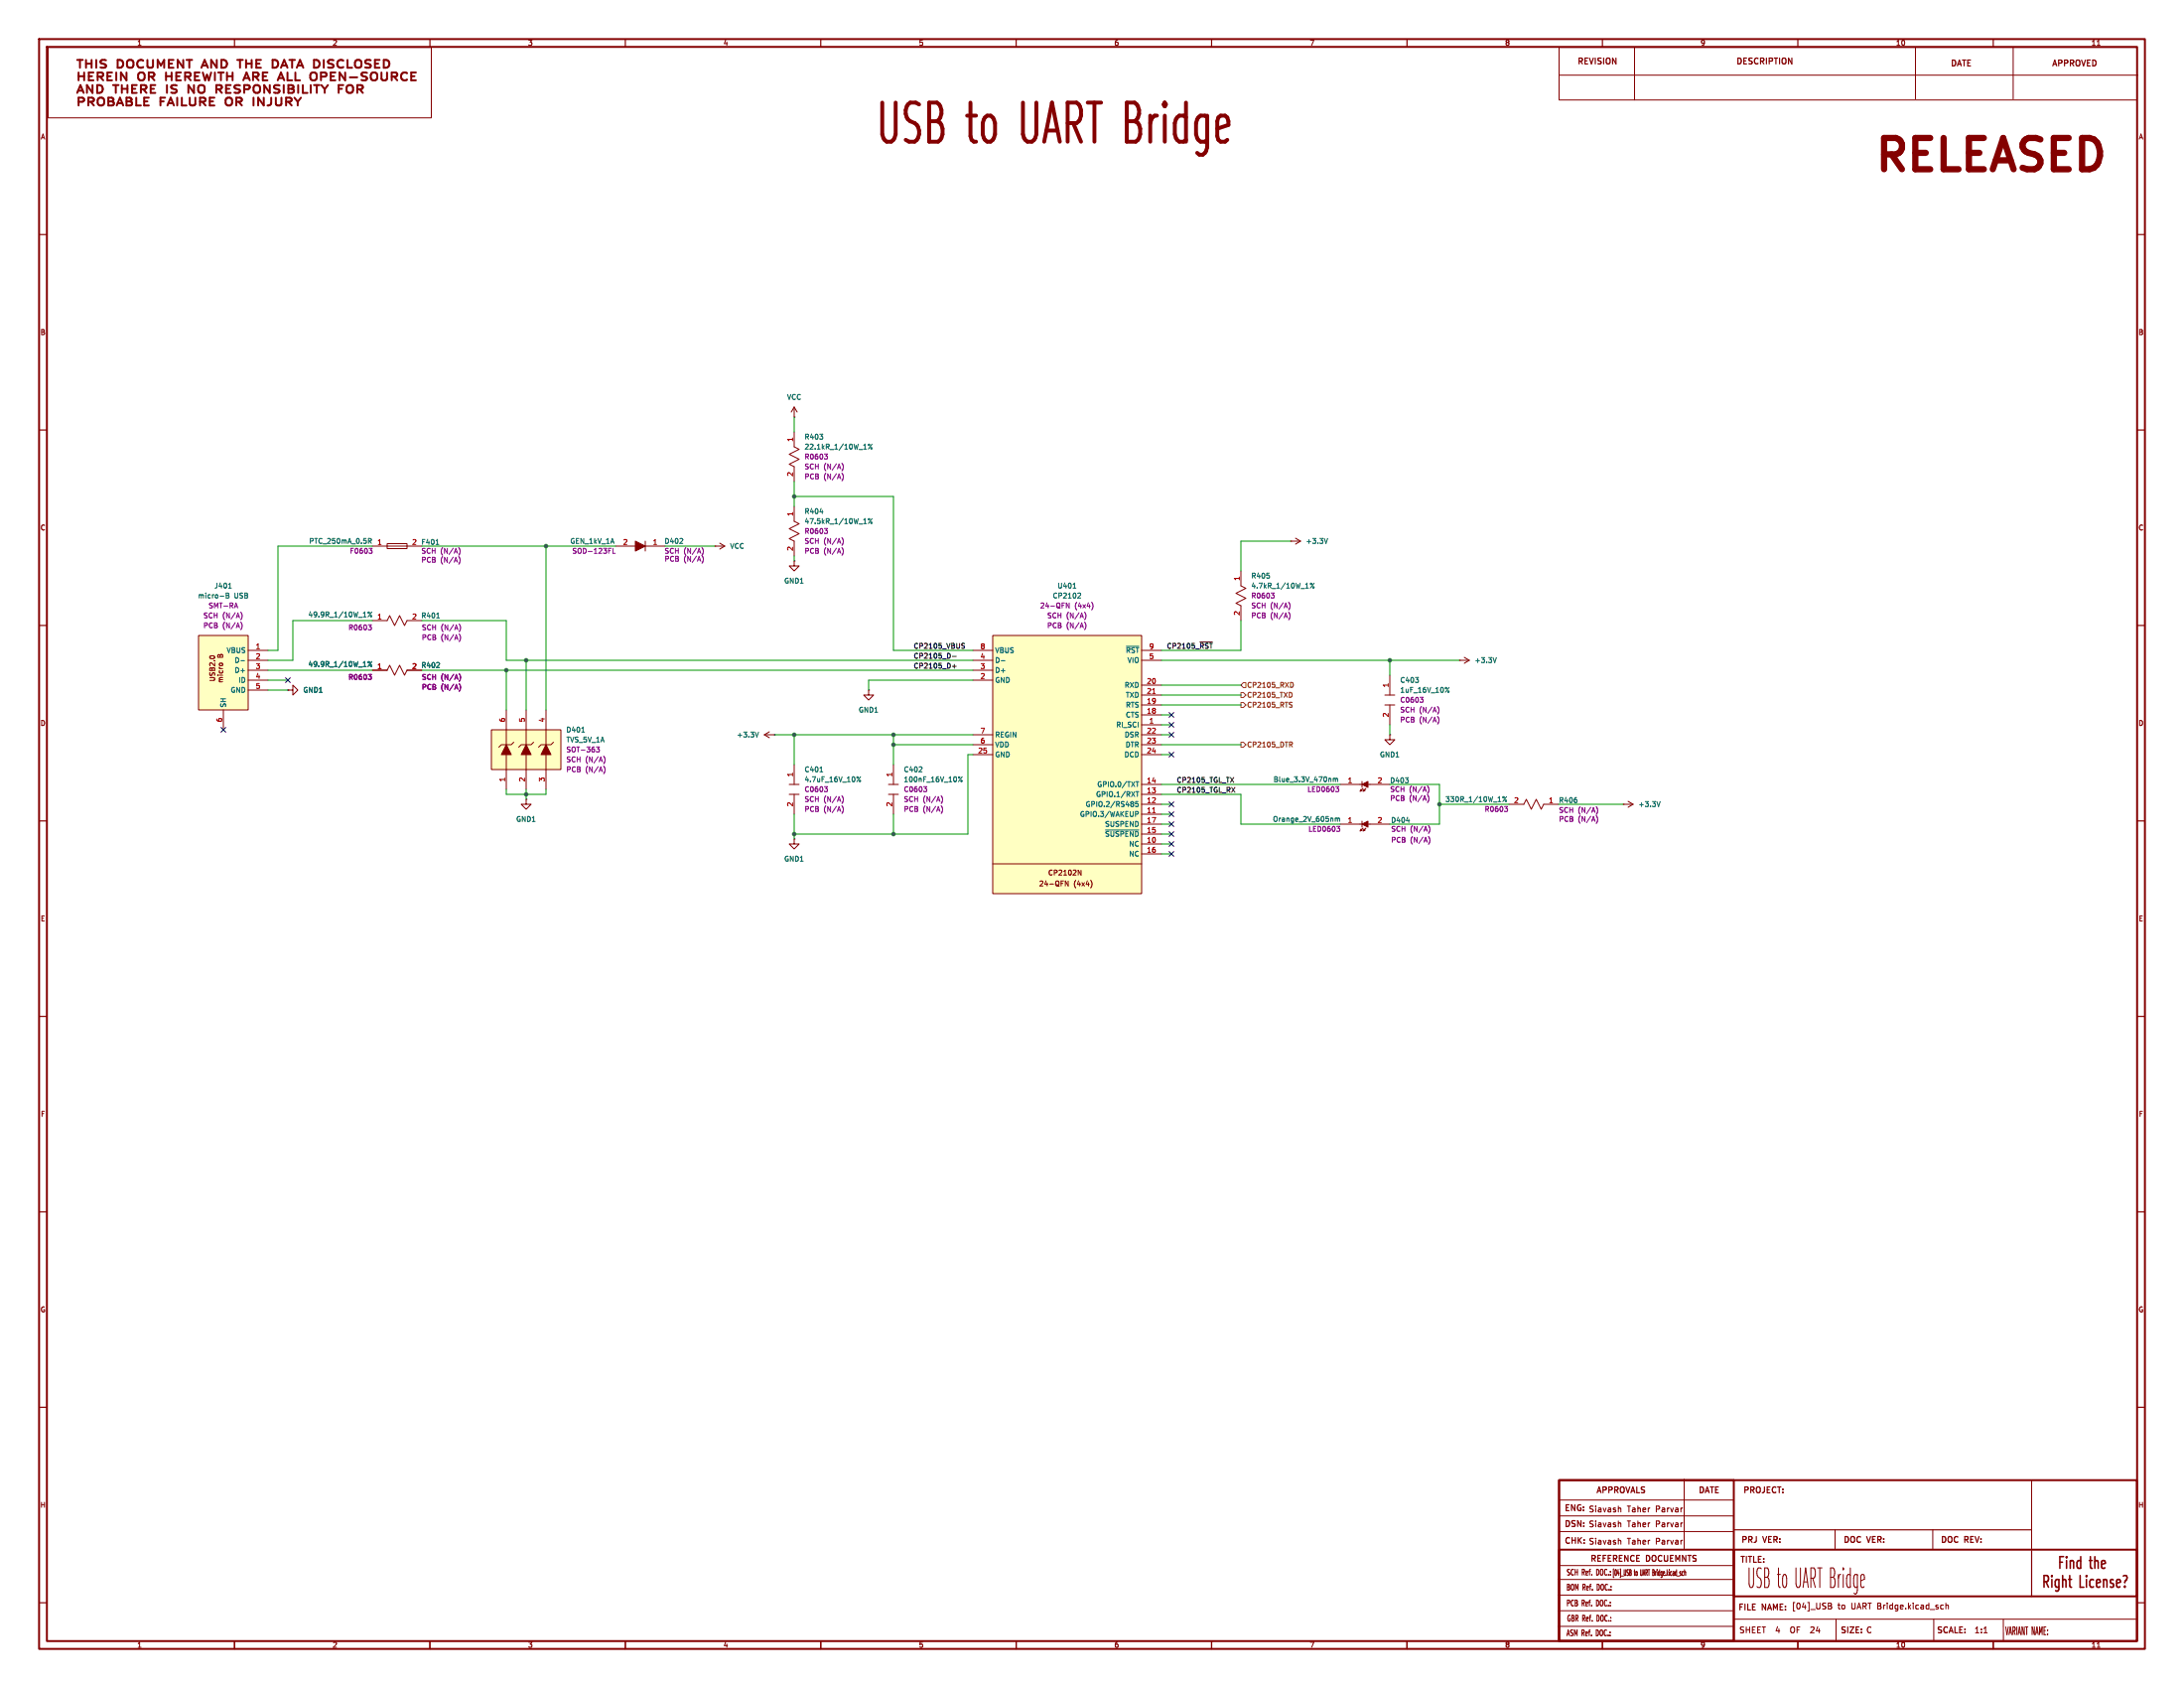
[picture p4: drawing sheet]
<svg xmlns="http://www.w3.org/2000/svg" width="559mm" height="432mm" viewBox="0 0 559 432" stroke-linecap="round" stroke-linejoin="round" font-family="sans-serif">
<g fill="none" stroke="#840000" stroke-width=".5">
<path d="M10 10h538.8v411.8h-538.8zM12 12h534.8v407.8h-534.8zM19.7 15.3h1.5M20.1 18.5v2M20.1 19.5h1.4M20.5 15.3v2M21.5 18.5v2M22 15.3v2M22 16.3h1.4M22.7 19.5h.9M23.4 15.3v2M23.9 18.5h-1.2v2"/>
<path d="M24.6 15.3v2M25 19.6l1.2-.1 .2-.6-.5-.4h-.9v2M25.6 19.6l.8 .9M27.1 15.4a1.04 1.04 0 0 0-1.4 .3l.2 .5 1.1 .4v.5a1.18 1.18 0 0 1-1.3 .1M27.5 19.5h.8M28.7 18.5h-1.2v2h1.2M29.7 18.5v2M30.1 15.3a1.07 1.07 0 0 1 1.4 1 1.07 1.07 0 0 1-1.4 1zM32.4 18.5v2l-1.5-2v2M32.6 15.6a.88 .88 0 0 1 .9-.3 .88 .88 0 0 1 .6 .7v.7a.85 .85 0 0 1-.8 .7 .85 .85 0 0 1-.8-.7zM36.6 15.5a.99 .99 0 0 0-1.5 .8 .99 .99 0 0 0 1.5 .8M37.7 15.3v1.6l.5 .4 .7-.1 .2-.3v-1.6"/>
<path d="M38.1 19.6l1.2-.1 .2-.6-.5-.4h-.9v2M38.7 19.6l.8 .9M40.3 17.3v-2l.9 1.5 .8-1.5v2M42.5 19.5h1.4M42.5 18.5v2M43.2 16.3h.8M43.9 18.5v2M44.4 15.3h-1.2v2h1.2M45.1 19.5h.8M46.3 18.5h-1.2v2M46.9 15.3v2l-1.4-2v2M47.4 19.6l1.2-.1 .2-.6-.5-.4h-.9v2"/>
<path d="M47.7 15.3h1.4M48 19.6l.8 .9M48.4 15.3v2M49.9 19.5h.8M51.1 18.5h-1.2v2M51.5 17.3l.9-2 .8 2M51.8 16.8h1.2M51.9 18.5l.6 2 .5-1.4 .4 1.4 .6-2M55 18.5v2M55.5 15.3v2l-1.5-2v2M55.8 18.5h1.4M56.5 18.5v2"/>
<path d="M56.6 15.3a1.07 1.07 0 0 1 1.5 1 1.07 1.07 0 0 1-1.5 1zM58.1 18.5v2M58.1 19.5h1.4M59.5 18.5v2M60.7 15.3h1.4M61.4 15.3v2M62.5 20h1.2M63 16.3h1.4M63 15.3v2M64.4 15.3v2M64.7 19.6l1.2-.1 .3-.6-.5-.4h-1v2M65.3 19.6l.9 .9"/>
<path d="M65.6 16.3h.8M66.8 15.3h-1.2v2h1.2M67.2 19.5h.9M68.4 18.5h-1.2v2M69.7 15.3a1.07 1.07 0 0 1 1.5 1 1.07 1.07 0 0 1-1.5 1zM71.3 20h1.2M71.9 17.3l.8-2 .9 2M72.1 16.8h1.2M73.6 18.5v2M74 15.3h1.5M74.7 15.3v2M75.6 18.5v2"/>
<path d="M75.9 17.3l.9-2 .8 2M76.2 16.8h1.2M80.3 15.3a1.07 1.07 0 0 1 1.5 1 1.07 1.07 0 0 1-1.5 1zM82.1 19.6l1.2-.1 .3-.6-.5-.4h-1v2M82.8 15.3v2M84.6 19.5h.9M85.3 15.4a1.04 1.04 0 0 0-1.4 .3l.2 .5 1.1 .4v.5a1.18 1.18 0 0 1-1.3 .1M85.8 18.5h-1.2v2M87.8 15.5a.99 .99 0 0 0-1.5 .8 .99 .99 0 0 0 1.5 .8M88.3 18.5v2l-1.4-2v2M88.9 15.3v2h1.2M89.5 19.8h1.9"/>
<path d="M90.9 15.6a.88 .88 0 0 1 .9-.3 .88 .88 0 0 1 .7 .7v.7a.85 .85 0 0 1-.9 .7 .85 .85 0 0 1-.8-.7zM93.9 18.6a1.04 1.04 0 0 0-1.4 .3l.2 .5 1.1 .4 .1 .4M94.9 15.4a1.04 1.04 0 0 0-1.5 .3l.3 .5 1 .4v.5a1.18 1.18 0 0 1-1.3 .1M95.9 16.3h.9M97.1 15.3h-1.2v2h1.2M97.6 18.5v1.7M98.2 15.3a1.07 1.07 0 0 1 1.4 1 1.07 1.07 0 0 1-1.4 1zM99 18.5v1.7M100.2 19.6l1.2-.1 .2-.6-.4-.4h-1v2M100.8 19.6l.8 .9M104.1 18.7a.99 .99 0 0 0-1.2 .1 .99 .99 0 0 0-.2 1.3M105.2 19.5h.9"/>
<path d="M106.4 18.5h-1.2v2h1.2M20.1 26l1.2-.1 .2-.5-.4-.4h-1v2M22.6 26l1.2-.1 .2-.5-.4-.4h-1v2M23.2 26l.8 1M25.1 25.3a.88 .88 0 0 1 .9-.3 .88 .88 0 0 1 .6 .7v.6a.85 .85 0 0 1-.8 .7 .85 .85 0 0 1-.8-.7zM27.7 25h.9l.4 .4-.1 .4-.3 .1 .5 .4-.2 .6-1.2 .1zM27.7 25.9h.9M28.9 21.8h1.4M29.9 27l.8-2 .8 2M30.1 26.4h1.2M32.4 25h.8l.5 .4-.1 .4-.4 .1 .6 .4-.2 .6-1.2 .1zM32.4 25.9h.8"/>
<path d="M34.9 25v2h1.2M35.5 20.3a1.19 1.19 0 0 1 .4-1.8 .82 .82 0 0 1 1.1 .7l-.1 1.1M36.9 25.9h.8M38.1 25h-1.2v2h1.2M41.1 25.9h.8M42.2 25h-1.1v2M42.8 27l.9-2 .8 2M43.1 26.4h1.2M45.3 25v2M46.5 25v2h1.2M48.6 25v1.6l.4 .4 .7-.1 .3-.3v-1.6M51.1 21.9a.97 .97 0 0 1 1.1 .2"/>
<path d="M51.2 26l1.2-.1 .2-.5-.5-.4h-.9v2M51.8 26l.8 1M52.2 23.5a.97 .97 0 0 1-1.1 .2M53.7 25.9h.8M54.9 25h-1.2v2h1.2M57.8 25.3a.88 .88 0 0 1 .9-.3 .88 .88 0 0 1 .7 .7v.6a.85 .85 0 0 1-.8 .7 .85 .85 0 0 1-.9-.7zM60.5 26l1.1-.1 .3-.5-.5-.4h-.9v2M60.9 22.8l.5 .4-.1 .4-.4 .2M61.1 26l.8 1M61.1 21.8l.3 .1M62.2 20.5l.9-2 .8 2M64.9 25v2"/>
<path d="M67.5 25v2l-1.4-2v2M69.4 25v1.4a.8 .8 0 0 1-1 .6M70.6 22.7l.7 .2 .2 .5-.4 .4h-.6M70.6 21.8l.9 .1M70.6 25v1.6l.5 .4 .7-.1 .2-.3v-1.6M71.1 20.5l.8-2 .8 2M73.2 26l1.2-.1 .2-.5-.5-.4h-.9v2M73.8 26l.8 1M75.3 25l.9 1M76.2 26v1M77 25l-.8 1M79.5 20.3a1.19 1.19 0 0 1 .5-1.8 .82 .82 0 0 1 1.1 .7l-.2 1.1"/>
<path d="M82.2 21.8l.9 1M83.1 22.8v1M83.9 21.8l-.8 1M95 20.3a1.19 1.19 0 0 1 .5-1.8 .82 .82 0 0 1 1 .7l-.1 1.1M398.9 378.6h147.8v41.2h-147.8zM398.9 378.6h44.7v41.2h-44.7zM398.9 396.4h44.7v23.4h-44.7zM443.6 396.4h103.1v12h-103.1z"/>
</g>
<g fill="none" stroke="#840000" stroke-width=".3">
<path d="M60 10v2M110 10v2M160 10v2M210 10v2M260 10v2M310 10v2M360 10v2M410 10v2M460 10v2M510 10v2M10 60h2M546.8 60h2"/>
<path d="M10 110h2M546.8 110h2M10 160h2M546.8 160h2M10 210h2M546.8 210h2M10 260h2M546.8 260h2M10 310h2M546.8 310h2M10 360h2M546.8 360h2"/>
<path d="M443.6 391.3h76.2M519.8 396.7v11.7M10 410h2M60 419.8v2M110 419.8v2M160 419.8v2M210 419.8v2M260 419.8v2M310 419.8v2M360 419.8v2M410 419.8v2M460 419.8v2"/>
<path d="M510 419.8v2M546.8 410h2"/>
</g>
<g fill="none" stroke="#840000" stroke-width=".25">
<path d="M12.3 12.1h98.1v18.1h-98.1zM398.9 12.1h147.8v13.5h-147.8zM398.9 19.2h148.1M418.2 12.1v13.5M490.1 12.1v13.2M515.1 12.1v13.2M536.6 11.6h.7M203.2 129.5v3.9l1.3 .6-2.6 1.3 2.6 1.2-2.6 1.3 1.3 .6v3.8M203.2 143.5v1.3h1.3l-1.3 1.3-1.3-1.3h1.3M203.2 143.5h.1M354.3 177.8h2.6M355.6 172.7v5.1"/>
<path d="M373.4 168.9h.1M373.4 168.9h2.5M374.6 168.1l1.3 .8M375.9 168.9l-1.3 .8M354.3 180.3h2.6M355.6 188v1.2h1.3l-1.3 1.3-1.3-1.3h1.3M355.6 188h.1M355.6 180.3v5.1M430.9 378.4v17.8M519.8 378.6v17.6M398.9 383.7h44.7M398.9 387.8h44.7"/>
<path d="M398.9 391.8h44.7M414.3 385.8l.4 .2v.8M414.3 389.6l.4 .2v.8M414.3 394l.4 .2v.8M469.5 391.3v4.9M494.5 391.3v4.9M398.7 404h44.7M398.7 408h44.7M398.7 412h44.7M398.7 416h44.7M398.9 400.5h44.7M417.3 402.4v.5"/>
<path d="M443.6 414.2h102.9M458.4 416.2l-.2 .5 .2 .9M464 416.2l-.7 .1M464.1 416.8l-.9 .9h1M467.8 410.8h.5M468.3 410.8l.4 .3-.1 .3-.8 .2M468.6 410.5l-.3 .3M469.8 414.2v5.3M494.8 414.2v5.3M496.8 410.6l.4 .1M497.2 411.5l-.4 .1M497.9 410.7h.5l.1 .9"/>
<path d="M497.9 410.1v1.5M507.6 417.7h.9M512.6 414.2v5.4M536.6 421.4h.7"/>
</g>
<g fill="none" stroke="#840000" stroke-width=".4">
<path d="M527 399.6h.7M528 398.2h-1v3M528.8 398.2v.3M528.8 399.2v2M529.7 399.2v2M529.7 399.5l.3-.3 .5 .1 .1 1.9M532.4 399.3l-.2-.1-.6 .1-.2 1.3M532.4 398.2v3M534.6 399.2h.7M534.8 398.2v2.6M536 399.5l.3-.3 .5 .1v1.9M536 398.2v3"/>
<path d="M523 403v3M523.5 404.6l.6 1.4M525 404v2M525.9 405.7l.3 .3 .6-.1M526.8 404v2.5a.52 .52 0 0 1-.3 .4 .52 .52 0 0 1-.6 0M527.8 403v3M528.3 404l.3 .5M537.7 400.2l1-.3-.1-.6-.2-.1-.6 .1-.1 1.5M538.3 404.2l.2-.2 .5 .2 .1 1.8M538.6 401.1l-.6 .1M540.5 404h-.3l-.3 .5 .1 .4 .5 .1M540.8 405.6l-.3 .4-.6-.1"/>
<path d="M541.6 405.6l.2 .4 .6-.1M543.7 405.7v.3"/>
</g>
<g fill="none" stroke="#006464" stroke-width=".25">
<path d="M209.8 131h.8M221 133.9h.7M223.1 132.7l-.9 1.2M370.8 175.8l-1 1.3M382.9 168.2l-.5 1.3"/>
<circle cx="222.4" cy="132.8" r=".18"/>
<circle cx="223" cy="133.8" r=".18"/>
<circle cx="370.6" cy="176.9" r=".18"/>
</g>
<path d="M210.9 135.2h.8l-.4 .5M211.5 135.7l.2 .2-.2 .6M215.4 137.6a1.46 1.46 0 0 1 0 1.9M215.4 140.1a1.46 1.46 0 0 1 0 1.9M363.3 178.4h.8l-.4 .5M363.9 178.9l.2 .2-.2 .5M367.8 180.7a1.46 1.46 0 0 1 0 2M367.8 183.3a1.46 1.46 0 0 1 0 1.9" fill="none" stroke="#840084" stroke-width=".25"/>
<path d="M50.8 162.6h12.7v19h-12.7z" fill="#ffffc2"/>
<g fill="none" stroke="#840000" stroke-width=".25">
<path d="M203.2 106.7h.1M203.2 104.1l-.8 1.3M203.2 104.1v2.6M203.2 104.1l.8 1.3M157.5 139.7h5.1M165.1 138.4v2.6M165.1 139.7h5.1M182.9 139.7h.1M182.9 139.7h2.5M184.1 138.9l1.3 .8M185.4 139.7l-1.3 .8M50.8 162.6h12.7v19h-12.7z"/>
<path d="M53.7 173.3h1l.2 .3-.2 .5h-1M53.7 167.9a.62 .62 0 0 1 .7-.2 .62 .62 0 0 1 .5 .6 .62 .62 0 0 1-.7 .3 .62 .62 0 0 1-.5-.7zM53.7 171l.3-.1 .3 .2 .4-.3 .2 .2v.5h-1.2zM53.7 172.1l.1 .6a.53 .53 0 0 0 .6-.6l.5 .1v.6M54.3 171.1v.4M54.8 169h.1M54.9 169.6v.8l-.9-.8-.3 .2 .1 .5M55.7 172.7h.1M55.8 167.6l.3-.1 .2 .2 .4-.3 .3 .2v.5h-1.3zM56.1 174.4h.9M56.1 170.7l.3 .3M56.1 172.7h.9"/>
<path d="M56.1 171h.9M56.2 171.6l-.1 .3 .3 .3 .5-.1v-.5M56.2 169.7h.7v.5h-.7zM56.3 173.9l-.2 .2 .1 .3M56.3 173.9h.7M56.3 167.7v.4M57 173.3l-.8 .1-.1 .3 .2 .2M63.5 166.4h5.1M63.5 168.9h5.1M63.5 171.5h5.1M63.5 174h5.1M63.5 176.5h5.1"/>
<path d="M222.2 176.5v1.3h1.3l-1.3 1.3-1.2-1.3h1.2M222.2 176.5h.1M57.1 181.6v5.1M195.6 188l1.2 .7M195.6 188h2.5M196.8 187.2l-1.2 .8M198.1 188h.1M203.2 195.6v5.1M228.6 195.6v5.1M134.6 204.5v1.2h1.3l-1.3 1.3-1.3-1.3h1.3M134.6 204.5h.1M201.9 200.7h2.6"/>
<path d="M201.9 203.2h2.6M203.2 214.6v1.3h1.3l-1.3 1.3-1.3-1.3h1.3M203.2 214.6h.1M203.2 203.2v5.1M227.3 200.7h2.6M227.3 203.2h2.6M228.6 203.2v5.1M342.9 210.8h5.6M348.2 212.1l.3 .2-.5 .3zM348.5 210.1v1.5M348.7 211.8l-.5 .5M349 212.1l.2 .2-.5 .3z"/>
<path d="M349.5 211.8l-.5 .5M350 210.8h5.6"/>
</g>
<g fill="none" stroke="#006464" stroke-width=".25">
<path d="M56.3 152.5h1M57.9 151.7h.4l.2 .3-.2 .3 .3 .4-.2 .3h-.5zM57.9 152.3h.4M58.5 150.4h.7M61.6 169h1M194.1 187.3l-.4 1.2M209.8 197.4h.7M219.4 198.7l.2 .2-.2 .2M220.2 198.7l-1 1.3M245.3 198.8l.3 .1-.3 .1M246.2 198.7l-1 1.3M341.7 209.3v.8"/>
<path d="M341.7 209.4l.3-.1 .2 .2M342.2 209.5l.2-.2h.3v.8M342.2 209.5v.6M359.9 210h.7"/>
<circle cx="220" cy="199.8" r=".18"/>
<circle cx="246" cy="199.8" r=".18"/>
</g>
<g fill="none" stroke="#840084" stroke-width=".25">
<path d="M60.1 155.2h.6M60.4 154.2l.4 1.3M61.6 156.6a1.46 1.46 0 0 1 0 1.9M61.6 159.1a1.46 1.46 0 0 1 0 2M156.8 140.3v1.2h.6M179.6 140.1a1.46 1.46 0 0 1 0 1.9M179.6 142.1a1.46 1.46 0 0 1 0 2M210.9 201.2h.8l-.4 .5M211.5 201.7l.2 .3-.2 .5M215.4 203.6a1.46 1.46 0 0 1 0 1.9M215.4 206.1a1.46 1.46 0 0 1 0 2M236.3 201.2h.8l-.4 .5"/>
<path d="M236.9 201.7l.2 .3-.2 .5M240.8 203.6a1.46 1.46 0 0 1 0 1.9M240.8 206.1a1.46 1.46 0 0 1 0 2M342 211.4h.8l-.4 .5M342.6 211.9l.2 .2-.2 .6M365.5 211.2a1.46 1.46 0 0 1 0 2M365.5 214a1.46 1.46 0 0 1 0 1.9"/>
</g>
<g fill="#840000" stroke="#840000" stroke-width=".25">
<path d="M162.6 138.4l2.5 1.3-2.5 1.3z"/>
<path d="M348.5 210.8l1.5-.7v1.5z"/>
</g>
<path d="M254 162.6h38.1v66h-38.1z" fill="#ffffc2"/>
<g fill="none" stroke="#840000" stroke-width=".25">
<path d="M95.2 139.7h12.7M99.1 139.1h5v1.2h-5zM330.2 138.4h.1M330.2 138.4h2.5M331.5 137.7l1.2 .7M332.7 138.4l-1.2 .8M95.2 158.8h3.9l.6-1.3 1.3 2.5 1.2-2.5 1.3 2.5 .6-1.2h3.8M317.5 146.1v3.8l1.3 .6-2.6 1.3 2.6 1.2-2.6 1.3 1.3 .6v3.9M73.7 176.5h1.2v-1.2l1.3 1.2-1.3 1.3v-1.3M73.7 176.5h.1M95.2 171.5h3.9l.6-1.3 1.3 2.5 1.2-2.5 1.3 2.5 .6-1.2h3.8M248.9 174h5.1"/>
<path d="M248.9 171.5h5.1M248.9 168.9h5.1M248.9 166.4h5.1M254 162.6h38.1v66h-38.1zM292.1 175.3h5.1M292.1 177.8h5.1M292.1 168.9h5.1M292.1 166.4h5.1M248.9 193h5.1M248.9 188h5.1M248.9 190.5h5.1M292.1 193h5.1"/>
<path d="M292.1 185.4h5.1M292.1 182.9h5.1M292.1 180.3h5.1M292.1 188h5.1M292.1 190.5h5.1M348.5 199.9v1.5M292.1 215.9h5.1M292.1 208.3h5.1M292.1 205.7h5.1M292.1 203.2h5.1M292.1 200.7h5.1M292.1 213.4h5.1"/>
<path d="M292.1 218.4h5.1M292.1 210.8h5.1M342.9 200.7h5.6M348.2 201.9l.3 .3-.5 .2zM348.7 201.7l-.5 .5M349 201.9l.2 .3-.5 .2zM349.5 201.7l-.5 .5M350 200.7h5.6M386.1 205.7h3.8l.6-1.2 1.3 2.5 1.3-2.5 1.2 2.5 .7-1.3h3.8M415.3 205.7h.1M415.3 205.7h2.5M416.6 205l1.2 .7"/>
<path d="M417.8 205.7l-1.2 .8M254 221h38.1M273.3 225.4v1.2l-.7-1.2v1.2M275.9 222.6l.7 1.2v-1.2M279.1 225.2a1.49 1.49 0 0 1 0 1.9"/>
</g>
<g fill="none" stroke="#006464" stroke-width=".25">
<path d="M94.3 137.7h.5l.2 .3-.1 .3-.6 .1M94.6 138.4l.4 .6M111.6 139.3h.7M339.7 137.7l-.4 1.3M93 157.8h.7M95.1 156.5l-.9 1.3M111.7 158.1h.7M274.6 150.4h.7M276 151.7l.4 .1 .1 .3-.8 .9h.8M336.2 149.2l-.9 1.2M93 170.5h.7M95.1 169.2l-.9 1.3"/>
<path d="M256.2 169h.9M288.2 165.3h3.2M290.6 200h.8M291 200v1.2M341.1 199.1v.9M341.1 199.2l.4-.1 .2 .2M341.7 199.3l.2-.2 .3 .1v.8M341.7 199.3v.7M282.8 212.3h8.6M290 205.2v.3M290 205.7v.5M290.5 207.6h.5l.2 .2-.1 .4-.6 .1"/>
<path d="M290.6 202.5h.8M291 202.5v1.3M291.2 205h-.6l-.1 .7 .6-.1 .1 .6h-.7M385.5 203.8l-1 1.2M424.8 205l-.4 1.3"/>
<circle cx="94.4" cy="156.7" r=".18"/>
<circle cx="95" cy="157.6" r=".18"/>
<circle cx="335.5" cy="149.3" r=".18"/>
<circle cx="336.1" cy="150.3" r=".18"/>
<circle cx="94.4" cy="169.4" r=".18"/>
<circle cx="95" cy="170.3" r=".18"/>
<circle cx="384.7" cy="204" r=".18"/>
<circle cx="385.3" cy="204.9" r=".18"/>
</g>
<path d="M294.9 177.4h.7M294.9 207.9h.7" fill="none" stroke="#a90000" stroke-width=".25"/>
<g fill="none" stroke="#840084" stroke-width=".25">
<path d="M94.2 159.8h.8l-.4 .5M94.4 140.3h.8l-.4 .5M95 140.8l.2 .2-.2 .5M117.4 140.1a1.46 1.46 0 0 1 0 1.9M117.4 142.4a1.46 1.46 0 0 1 0 1.9M117.5 159.7a1.46 1.46 0 0 1 0 1.9M273.6 154.2v1.3l-.8-1.3v1.3M277.5 159.1a1.46 1.46 0 0 1 0 2M277.6 156.7a1.47 1.47 0 0 1-.1 1.8M279.4 154.1a1.49 1.49 0 0 1 0 1.8M325.2 151.7h.8l-.4 .5M325.8 152.2l.2 .2-.2 .6"/>
<path d="M329.7 154.1a1.46 1.46 0 0 1 0 1.9M329.7 156.6a1.46 1.46 0 0 1 0 1.9M94.2 172.5h.8l-.4 .5M94.8 160.3l.2 .3-.2 .5M94.8 173l.2 .3-.2 .5M117.5 162.2a1.46 1.46 0 0 1 0 1.9M117.5 172.4a1.46 1.46 0 0 1 0 1.9M117.5 174.9a1.46 1.46 0 0 1 0 1.9M341.8 201.2h.7l-.4 .5M342.3 201.7l.2 .3-.2 .5M365.2 201.1a1.46 1.46 0 0 1 0 1.9M365.2 203.3a1.46 1.46 0 0 1 0 2"/>
<path d="M384.9 206.3h.8l-.4 .5M385.5 206.8l.2 .2-.2 .6M408.4 206.4a1.46 1.46 0 0 1 0 1.9M408.4 208.7a1.46 1.46 0 0 1 0 1.9"/>
</g>
<path d="M348.5 200.7l1.5-.8v1.5z" fill="#840000" stroke="#840000" stroke-width=".25"/>
<path d="M125.7 186.7h17.8v10.2h-17.8z" fill="#ffffc2"/>
<path d="M203.2 110.5v3.8l1.3 .6-2.6 1.3 2.6 1.3-2.6 1.2 1.3 .7v3.8M73.7 176.5h.1M95.2 171.5h3.9M104.1 171.5h3.8M125.7 186.7h17.8v10.2h-17.8zM129.5 181.6v20.3M131.4 189.9l-.6 .6h-2.5l-.7 .6M134.6 181.6v20.3M136.5 189.9l-.6 .6h-2.6l-.6 .6M139.7 181.6v20.3M141.6 189.9l-.6 .6h-2.6l-.6 .6" fill="none" stroke="#840000" stroke-width=".25"/>
<g fill="#840000" stroke="#840000" stroke-width=".25">
<path d="M139.7 190.5l1.3 2.5h-2.6z"/>
<path d="M134.6 190.5l1.3 2.5h-2.6z"/>
<path d="M129.5 190.5l1.3 2.5h-2.5z"/>
</g>
<g fill="none" stroke="#006464" stroke-width=".25">
<path d="M221 114.9h.7M223.1 113.6l-.9 1.3M93 170.5h.7M95.1 169.2l-.9 1.3M148.8 187.3h.7"/>
<circle cx="222.4" cy="113.8" r=".18"/>
<circle cx="223" cy="114.7" r=".18"/>
<circle cx="94.4" cy="169.4" r=".18"/>
<circle cx="95" cy="170.3" r=".18"/>
</g>
<path d="M210.9 116.1h.8l-.4 .5M211.5 116.6l.2 .3-.2 .5M215.4 118.5a1.46 1.46 0 0 1 0 1.9M215.4 121a1.46 1.46 0 0 1 0 2M94.2 172.5h.8l-.4 .5M94.8 173l.2 .3-.2 .5M117.5 172.4a1.46 1.46 0 0 1 0 1.9M117.5 174.9a1.46 1.46 0 0 1 0 1.9M152.6 191.1h.8l-.5 .5 .4 .1v.5h-.7M154.4 193.4a1.46 1.46 0 0 1 0 2M154.4 196a1.46 1.46 0 0 1 0 1.9" fill="none" stroke="#840084" stroke-width=".25"/>
<path d="M317.5 177.2h.6l.7 .6-.7 .6h-.6zM317.5 179.7h.6l.7 .6-.7 .7h-.6zM318.1 174.6h.7v1.3h-.7l-.6-.6zM330.1 179.6l.5 .1M330.4 177.2l.2 .5-.2 .6M330.5 174.6a.68 .68 0 0 1 .4 .6 .68 .68 0 0 1-.4 .6M317.5 189.9h.6l.7 .6-.7 .6h-.6zM330.2 190.5l.5 .6M330.4 180.3l.2 .3-.2 .3M330.4 189.8l.3 .3-.3 .4" fill="none" stroke="#725600" stroke-width=".25"/>
<path d="M243.7 170.5h1M243.7 167.9h1M244.2 170v.9M246.3 165.2l.4 .1 .1 .3-.6 .3M246.3 164.6h.5M307 164.2h3.2M314.8 198.9l.9 1.2M315.7 198.9l-.9 1.2M315.1 201.4l.9 1.3M316 201.4l-.9 1.3" fill="none" stroke="#0f0f0f" stroke-width=".25"/>
<g fill="none" stroke="#009600" stroke-width=".25">
<path d="M203.2 106.7v3.8M95.2 139.7h-24.1v26.7h-2.5M107.9 139.7h49.6M139.7 139.7v41.9M170.2 139.7h12.7M203.2 127h25.4v39.4h20.3M203.2 123.2v6.3M330.2 138.4h-12.7v7.7M95.2 158.8h-20.3v10.1h-6.3M107.9 158.8h21.6v10.1h119.4M203.2 142.2v1.3M317.5 158.8v7.6h-20.3"/>
<path d="M68.6 171.5h26.6M68.6 174h5.1M68.6 176.5h5.1M107.9 171.5h141M129.5 171.5v10.1M134.6 168.9v12.7M248.9 174h-26.7v2.5M297.2 168.9h76.2M297.2 175.3h20.3M297.2 177.8h20.3M355.6 168.9v3.8M198.1 188h50.8"/>
<path d="M203.2 188v7.6M228.6 190.5h20.3M228.6 188v7.6M248.9 193h-1.3v20.4h-44.4M297.2 185.4h2.5M297.2 180.3h20.3M297.2 182.9h2.5M297.2 188h2.5M297.2 193h2.5M297.2 190.5h20.3M355.6 185.4v2.6M129.5 201.9v1.3h10.2v-1.3"/>
<path d="M134.6 201.9v2.6M203.2 208.3v6.3M228.6 208.3v5.1M297.2 203.2h20.3v7.6h25.4M297.2 200.7h45.7M297.2 205.7h2.5M297.2 210.8h2.5M297.2 213.4h2.5M297.2 208.3h2.5M297.2 218.4h2.5M297.2 215.9h2.5M355.6 200.7h12.7v10.1h-12.7"/>
<path d="M368.3 205.7h17.8M398.8 205.7h16.5"/>
</g>
<g fill="none" stroke="#000084" stroke-width=".25">
<path d="M73.1 173.4l1.2 1.2M74.3 173.4l-1.2 1.2M56.5 186.1l1.3 1.2M57.8 186.1l-1.3 1.2M299.1 184.8l1.2 1.2M299.1 192.4l1.2 1.2M299.1 182.3l1.2 1.2M299.1 187.4l1.2 1.2M300.3 184.8l-1.2 1.2M300.3 192.4l-1.2 1.2M300.3 182.3l-1.2 1.2M300.3 187.4l-1.2 1.2"/>
<path d="M299.1 210.2l1.2 1.2M299.1 207.7l1.2 1.2M299.1 212.8l1.2 1.2M299.1 215.3l1.2 1.2M299.1 217.8l1.2 1.2M299.1 205.1l1.2 1.2M300.3 210.2l-1.2 1.2M300.3 207.7l-1.2 1.2M300.3 212.8l-1.2 1.2M300.3 215.3l-1.2 1.2M300.3 217.8l-1.2 1.2M300.3 205.1l-1.2 1.2"/>
</g>
<g fill="#009600" stroke="#009600" stroke-width=".25">
<circle cx="129.5" cy="171.5" r=".46"/>
<circle cx="134.6" cy="203.2" r=".46"/>
<circle cx="355.6" cy="168.9" r=".46"/>
<circle cx="368.3" cy="205.7" r=".46"/>
<circle cx="134.6" cy="168.9" r=".46"/>
<circle cx="139.7" cy="139.7" r=".46"/>
<circle cx="203.2" cy="127" r=".46"/>
<circle cx="228.6" cy="188" r=".46"/>
<circle cx="228.6" cy="190.5" r=".46"/>
<circle cx="203.2" cy="188" r=".46"/>
<circle cx="203.2" cy="213.4" r=".46"/>
<circle cx="228.6" cy="213.4" r=".46"/>
</g>
<text font-size="13.9" fill="#840000" x="223.6" y="38.2">USB to UART Bridge</text>
<text font-size="11.1" fill="#840000" x="478" y="46.1">RELEASED</text>
<text font-size="7" fill="#840000" x="446.9" y="406.6">USB to UART Bridge</text>
<g font-size="4.2" fill="#840000">
<text x="522.9" y="404.3">the</text>
<text x="529.9" y="404.3">Right</text>
<text x="541.6" y="404.3">License?</text>
</g>
<g font-size="2.8" fill="#840000">
<text x="19.2" y="23">THIS</text>
<text x="30.2" y="23">DOCUMENT</text>
<text x="53" y="23">AND</text>
<text x="63.1" y="23">THE</text>
<text x="72.8" y="23">DATA</text>
<text x="84.4" y="23">DISCLOSED</text>
<text x="513" y="418.5">VARIANT NAME:</text>
</g>
<g font-size="2.1" fill="#840000">
<text x="403.5" y="16.9">REVISION</text>
<text x="444.1" y="16.9">DESCRIPTION</text>
<text x="499" y="17.4">DATE</text>
<text x="524.9" y="17.4">APPROVED</text>
<text x="408.3" y="382.4">APPROVALS</text>
<text x="434.5" y="382.4">DATE</text>
<text x="445.9" y="382.4">PROJECT:</text>
<text x="400.2" y="386.9">ENG: Siavash</text>
<text x="416.3" y="387.1">Taher</text>
<text x="423.6" y="387.1">Parvar</text>
<text x="400.2" y="391">DSN: Siavash</text>
<text x="400.2" y="395.3">CHK: Siavash</text>
<text x="416.3" y="390.9">Taher</text>
<text x="416.3" y="395.3">Taher</text>
<text x="423.6" y="390.9">Parvar</text>
<text x="423.6" y="395.3">Parvar</text>
<text x="445.4" y="395.1">PRJ</text>
<text x="451.3" y="395.1">VER:</text>
<text x="471.6" y="395.1">DOC</text>
<text x="477.9" y="395.1">VER:</text>
<text x="496.4" y="395.1">DOC</text>
<text x="502.8" y="395.1">REV:</text>
<text x="406.8" y="399.9">REFERENCE</text>
<text x="421.3" y="399.9">DOCUEMNTS</text>
<text x="445.1" y="400.2">TITLE:</text>
<text x="400.7" y="407.1">BOM Ref. DOC.:</text>
<text x="400.7" y="403.3">SCH Ref. DOC.:[04]_USB</text>
<text x="418.2" y="403.3">to UART Bridge.kicad_sch</text>
<text x="400.7" y="411.2">PCB Ref. DOC.:</text>
<text x="444.6" y="412.3">FILE</text>
<text x="450.9" y="412.3">NAME: [04]_USB</text>
<text x="470.1" y="411.9">to</text>
<text x="473.7" y="411.9">UART Bridge.kicad_sch</text>
<text x="400.7" y="418.8">ASM Ref. DOC.:</text>
<text x="400.8" y="415.1">GBR Ref. DOC.:</text>
<text x="444.9" y="418">SHEET</text>
<text x="454.6" y="418">4</text>
<text x="458.9" y="418">OF</text>
<text x="464.7" y="418">24</text>
<text x="470.8" y="418.2">SIZE: C</text>
<text x="495.4" y="418.2">SCALE:</text>
<text x="505.1" y="418">1:1</text>
</g>
<g font-size="1.8" fill="#840000">
<text x="35" y="11.9">1</text>
<text x="85" y="11.9">2</text>
<text x="135" y="11.9">3</text>
<text x="185" y="11.9">4</text>
<text x="235" y="11.9">5</text>
<text x="285" y="11.9">6</text>
<text x="335" y="11.9">7</text>
<text x="385" y="11.9">8</text>
<text x="435" y="11.9">9</text>
<text x="485" y="11.9">10</text>
<text x="535" y="11.9">11</text>
<text x="10.3" y="35.9">A</text>
<text x="547.1" y="35.9">A</text>
<text x="10.3" y="85.9">B</text>
<text x="547.1" y="85.9">B</text>
<text x="10.3" y="135.9">C</text>
<text x="547.1" y="135.9">C</text>
<text x="10.3" y="185.9">D</text>
<text x="547.1" y="185.9">D</text>
<text x="265.8" y="226.9">24-QFN</text>
<text x="268.1" y="224.1">CP2102N</text>
<text x="274.7" y="226.9">(4x4)</text>
<text x="10.3" y="235.9">E</text>
<text x="547.1" y="235.9">E</text>
<text x="10.3" y="285.9">F</text>
<text x="547.1" y="285.9">F</text>
<text x="10.3" y="335.9">G</text>
<text x="547.1" y="335.9">G</text>
<text x="10.2" y="385.9">H</text>
<text x="547" y="385.9">H</text>
<text x="35" y="421.7">1</text>
<text x="85" y="421.7">2</text>
<text x="135" y="421.7">3</text>
<text x="185" y="421.7">4</text>
<text x="235" y="421.7">5</text>
<text x="285" y="421.7">6</text>
<text x="335" y="421.7">7</text>
<text x="385" y="421.7">8</text>
<text x="435" y="421.7">9</text>
<text x="485" y="421.7">10</text>
<text x="535" y="421.7">11</text>
</g>
<g font-size="1.8" fill="#006464">
<text x="201.3" y="102.5">VCC</text>
<text x="205.7" y="112.6">R403</text>
<text x="205.7" y="115.2">22.1kR_1/10W_1%</text>
<text x="205.7" y="131.7">R404</text>
<text x="205.7" y="134.2">47.5kR_1/10W_1%</text>
<text x="79" y="139.3">PTC_250mA_0.5R</text>
<text x="107.7" y="139.5">F401</text>
<text x="145.8" y="139.3">GEN_1kV_1A</text>
<text x="169.9" y="139.3">D402</text>
<text x="186.7" y="140.6">VCC</text>
<text x="334" y="139.3">+3.3V</text>
<text x="200.6" y="149.5">GND1</text>
<text x="320" y="148.2">R405</text>
<text x="50.6" y="153.3">micro-B</text>
<text x="54.8" y="150.7">J401</text>
<text x="59.9" y="153.3">USB</text>
<text x="269.3" y="153.3">CP2102</text>
<text x="270.5" y="150.7">U401</text>
<text x="320" y="150.7">4.7kR_1/10W_1%</text>
<text x="78.8" y="158.1">49.9R_1/10W_1%</text>
<text x="107.7" y="158.3">R401</text>
<text x="57.9" y="167.2">VBUS</text>
<text x="254.5" y="167.2">VBUS</text>
<text x="287.9" y="167.2">~{RST}</text>
<text x="59.9" y="169.8">D-</text>
<text x="59.9" y="172.3">D+</text>
<text x="78.8" y="170.8">49.9R_1/10W_1%</text>
<text x="107.7" y="171">R402</text>
<text x="254.5" y="172.3">D+</text>
<text x="254.5" y="169.8">D-</text>
<text x="288.4" y="169.8">VIO</text>
<text x="377.2" y="169.8">+3.3V</text>
<text x="58.9" y="177.4">GND</text>
<text x="60.9" y="174.9">ID</text>
<text x="77.5" y="177.4">GND1</text>
<text x="254.5" y="174.9">GND</text>
<text x="287.6" y="176.1">RXD</text>
<text x="287.9" y="178.7">TXD</text>
<text x="358.1" y="174.9">C403</text>
<text x="358.1" y="177.4">1uF_16V_10%</text>
<text x="58" y="181.1" transform="rotate(-90 58 181.1)">SH</text>
<text x="219.6" y="182.5">GND1</text>
<text x="287.9" y="183.7">CTS</text>
<text x="287.9" y="181.2">RTS</text>
<text x="144.8" y="187.6">D401</text>
<text x="144.8" y="190.1">TVS_5V_1A</text>
<text x="188.4" y="188.8">+3.3V</text>
<text x="254.5" y="191.4">VDD</text>
<text x="254.5" y="188.8">REGIN</text>
<text x="285.5" y="186.3">RI_SCI</text>
<text x="287.6" y="188.8">DSR</text>
<text x="287.9" y="191.4">DTR</text>
<text x="205.7" y="197.7">C401</text>
<text x="231.1" y="197.7">C402</text>
<text x="254.5" y="193.9">GND</text>
<text x="287.6" y="193.9">DCD</text>
<text x="353" y="193.9">GND1</text>
<text x="205.7" y="200.3">4.7uF_16V_10%</text>
<text x="231.1" y="200.3">100nF_16V_10%</text>
<text x="280.6" y="201.5">GPIO.0/TXT</text>
<text x="325.7" y="200.3">Blue_3.3V_470nm</text>
<text x="355.6" y="200.5">D403</text>
<text x="276.2" y="209.1">GPIO.3/WAKEUP</text>
<text x="277.7" y="206.6">GPIO.2/RS485</text>
<text x="280.3" y="204.1">GPIO.1/RXT</text>
<text x="369.7" y="205.3">330R_1/10W_1%</text>
<text x="398.7" y="205.6">R406</text>
<text x="419.1" y="206.6">+3.3V</text>
<text x="132" y="210.4">GND1</text>
<text x="282.6" y="214.2">~{SUSPEND}</text>
<text x="282.6" y="211.7">SUSPEND</text>
<text x="325.6" y="210.4">Orange_2V_605nm</text>
<text x="355.8" y="210.7">D404</text>
<text x="200.6" y="220.6">GND1</text>
<text x="288.8" y="216.8">NC</text>
<text x="288.8" y="219.3">NC</text>
</g>
<g font-size="1.8" fill="#a90000">
<text x="202.9" y="113.1" transform="rotate(-90 202.9 113.1)">1</text>
<text x="202.9" y="122" transform="rotate(-90 202.9 122)">2</text>
<text x="202.9" y="132.2" transform="rotate(-90 202.9 132.2)">1</text>
<text x="96.4" y="139.4">1</text>
<text x="105.3" y="139.4">2</text>
<text x="159.3" y="139.4">2</text>
<text x="166.9" y="139.4">1</text>
<text x="202.9" y="141" transform="rotate(-90 202.9 141)">2</text>
<text x="317.2" y="148.7" transform="rotate(-90 317.2 148.7)">1</text>
<text x="96.4" y="158.5">1</text>
<text x="105.3" y="158.5">2</text>
<text x="317.2" y="157.6" transform="rotate(-90 317.2 157.6)">2</text>
<text x="65.3" y="166.1">1</text>
<text x="250.8" y="166.1">8</text>
<text x="293.9" y="166.1">9</text>
<text x="65.3" y="168.7">2</text>
<text x="65.3" y="171.2">3</text>
<text x="65.3" y="173.7">4</text>
<text x="96.4" y="171.2">1</text>
<text x="105.3" y="171.2">2</text>
<text x="250.8" y="173.7">2</text>
<text x="250.8" y="171.2">3</text>
<text x="250.8" y="168.7">4</text>
<text x="293.9" y="168.7">5</text>
<text x="65.3" y="176.3">5</text>
<text x="293.3" y="175">20</text>
<text x="293.3" y="177.5">21</text>
<text x="355.3" y="176" transform="rotate(-90 355.3 176)">1</text>
<text x="56.9" y="184.9" transform="rotate(-90 56.9 184.9)">6</text>
<text x="129.3" y="184.9" transform="rotate(-90 129.3 184.9)">6</text>
<text x="134.4" y="184.9" transform="rotate(-90 134.4 184.9)">5</text>
<text x="139.4" y="184.9" transform="rotate(-90 139.4 184.9)">4</text>
<text x="293.3" y="182.6">18</text>
<text x="293.3" y="180.1">19</text>
<text x="293.9" y="185.2">1</text>
<text x="355.3" y="183.6" transform="rotate(-90 355.3 183.6)">2</text>
<text x="250.8" y="190.2">6</text>
<text x="250.8" y="187.7">7</text>
<text x="293.3" y="187.7">22</text>
<text x="293.3" y="190.2">23</text>
<text x="250.1" y="192.8">25</text>
<text x="293.3" y="192.8">24</text>
<text x="129.3" y="200.1" transform="rotate(-90 129.3 200.1)">1</text>
<text x="134.4" y="200.1" transform="rotate(-90 134.4 200.1)">2</text>
<text x="139.4" y="200.1" transform="rotate(-90 139.4 200.1)">3</text>
<text x="202.9" y="198.8" transform="rotate(-90 202.9 198.8)">1</text>
<text x="228.3" y="198.8" transform="rotate(-90 228.3 198.8)">1</text>
<text x="293.3" y="202.9">13</text>
<text x="293.3" y="200.4">14</text>
<text x="344.7" y="200.4">1</text>
<text x="352.4" y="200.4">2</text>
<text x="202.9" y="206.4" transform="rotate(-90 202.9 206.4)">2</text>
<text x="228.3" y="206.4" transform="rotate(-90 228.3 206.4)">2</text>
<text x="293.3" y="208">11</text>
<text x="293.3" y="205.5">12</text>
<text x="387.3" y="205.5">2</text>
<text x="396.2" y="205.5">1</text>
<text x="293.3" y="215.6">10</text>
<text x="293.3" y="213.1">15</text>
<text x="293.3" y="210.6">17</text>
<text x="344.7" y="210.6">1</text>
<text x="352.4" y="210.6">2</text>
<text x="293.3" y="218.2">16</text>
</g>
<g font-size="1.8" fill="#840084">
<text x="205.7" y="117.7">R0603</text>
<text x="205.7" y="120.2">SCH</text>
<text x="205.7" y="122.8">PCB</text>
<text x="210.7" y="120.2">(N/A)</text>
<text x="210.7" y="122.8">(N/A)</text>
<text x="205.7" y="136.8">R0603</text>
<text x="89.4" y="141.8">F0603</text>
<text x="107.7" y="141.8">SCH</text>
<text x="112.7" y="141.8">(N/A)</text>
<text x="146.3" y="141.8">SOD-123FL</text>
<text x="169.9" y="141.8">SCH</text>
<text x="169.9" y="143.9">PCB</text>
<text x="174.9" y="141.8">(N/A)</text>
<text x="174.9" y="143.9">(N/A)</text>
<text x="205.7" y="139.3">SCH</text>
<text x="205.7" y="141.8">PCB</text>
<text x="210.7" y="139.3">(N/A)</text>
<text x="210.7" y="141.8">(N/A)</text>
<text x="107.7" y="144.1">PCB</text>
<text x="112.7" y="144.1">(N/A)</text>
<text x="53.3" y="155.8">SMT-RA</text>
<text x="266" y="155.8">24-QFN</text>
<text x="274.9" y="155.8">(4x4)</text>
<text x="320" y="153.3">R0603</text>
<text x="320" y="155.8">SCH</text>
<text x="325" y="155.8">(N/A)</text>
<text x="51.9" y="158.3">SCH</text>
<text x="51.9" y="160.9">PCB</text>
<text x="56.9" y="158.3">(N/A)</text>
<text x="56.9" y="160.9">(N/A)</text>
<text x="89" y="161.4">R0603</text>
<text x="107.8" y="161.4">SCH</text>
<text x="112.8" y="161.4">(N/A)</text>
<text x="267.8" y="158.3">SCH</text>
<text x="267.8" y="160.9">PCB</text>
<text x="272.8" y="158.3">(N/A)</text>
<text x="272.8" y="160.9">(N/A)</text>
<text x="320" y="158.3">PCB</text>
<text x="325" y="158.3">(N/A)</text>
<text x="107.8" y="163.9">PCB</text>
<text x="112.8" y="163.9">(N/A)</text>
<text x="89" y="174.1">R0603</text>
<text x="107.8" y="174.1">SCH</text>
<text x="107.8" y="176.6">PCB</text>
<text x="112.8" y="174.1">(N/A)</text>
<text x="112.8" y="176.6">(N/A)</text>
<text x="358.1" y="179.9">C0603</text>
<text x="358.1" y="182.5">SCH</text>
<text x="358.1" y="185">PCB</text>
<text x="363.1" y="182.5">(N/A)</text>
<text x="363.1" y="185">(N/A)</text>
<text x="144.8" y="192.6">SOT-363</text>
<text x="144.8" y="195.2">SCH</text>
<text x="144.8" y="197.7">PCB</text>
<text x="149.8" y="195.2">(N/A)</text>
<text x="149.8" y="197.7">(N/A)</text>
<text x="205.7" y="202.8">C0603</text>
<text x="231.1" y="202.8">C0603</text>
<text x="334.4" y="202.8">LED0603</text>
<text x="355.6" y="202.8">SCH</text>
<text x="360.6" y="202.8">(N/A)</text>
<text x="205.7" y="205.3">SCH</text>
<text x="205.7" y="207.9">PCB</text>
<text x="210.7" y="205.3">(N/A)</text>
<text x="210.7" y="207.9">(N/A)</text>
<text x="231.1" y="205.3">SCH</text>
<text x="231.1" y="207.9">PCB</text>
<text x="236.1" y="205.3">(N/A)</text>
<text x="236.1" y="207.9">(N/A)</text>
<text x="355.6" y="205.1">PCB</text>
<text x="360.6" y="205.1">(N/A)</text>
<text x="379.8" y="207.9">R0603</text>
<text x="398.8" y="208.1">SCH</text>
<text x="403.7" y="208.1">(N/A)</text>
<text x="334.7" y="213">LED0603</text>
<text x="355.8" y="213">SCH</text>
<text x="355.8" y="215.7">PCB</text>
<text x="360.8" y="213">(N/A)</text>
<text x="360.8" y="215.7">(N/A)</text>
<text x="398.8" y="210.4">PCB</text>
<text x="403.7" y="210.4">(N/A)</text>
</g>
<g font-size="1.8" fill="#0f0f0f">
<text x="233.7" y="166">CP2105_VBUS</text>
<text x="298.4" y="166">CP2105_~{RST}</text>
<text x="233.7" y="171.1">CP2105_D+</text>
<text x="233.7" y="168.6">CP2105_D-</text>
<text x="301" y="200.3">CP2105_TGL_TX</text>
<text x="301" y="202.9">CP2105_TGL_RX</text>
</g>
<g font-size="1.8" fill="#725600">
<text x="319" y="178.7">CP2105_TXD</text>
<text x="319" y="176.1">CP2105_RXD</text>
<text x="319" y="181.2">CP2105_RTS</text>
<text x="319" y="191.4">CP2105_DTR</text>
</g>
</svg>
